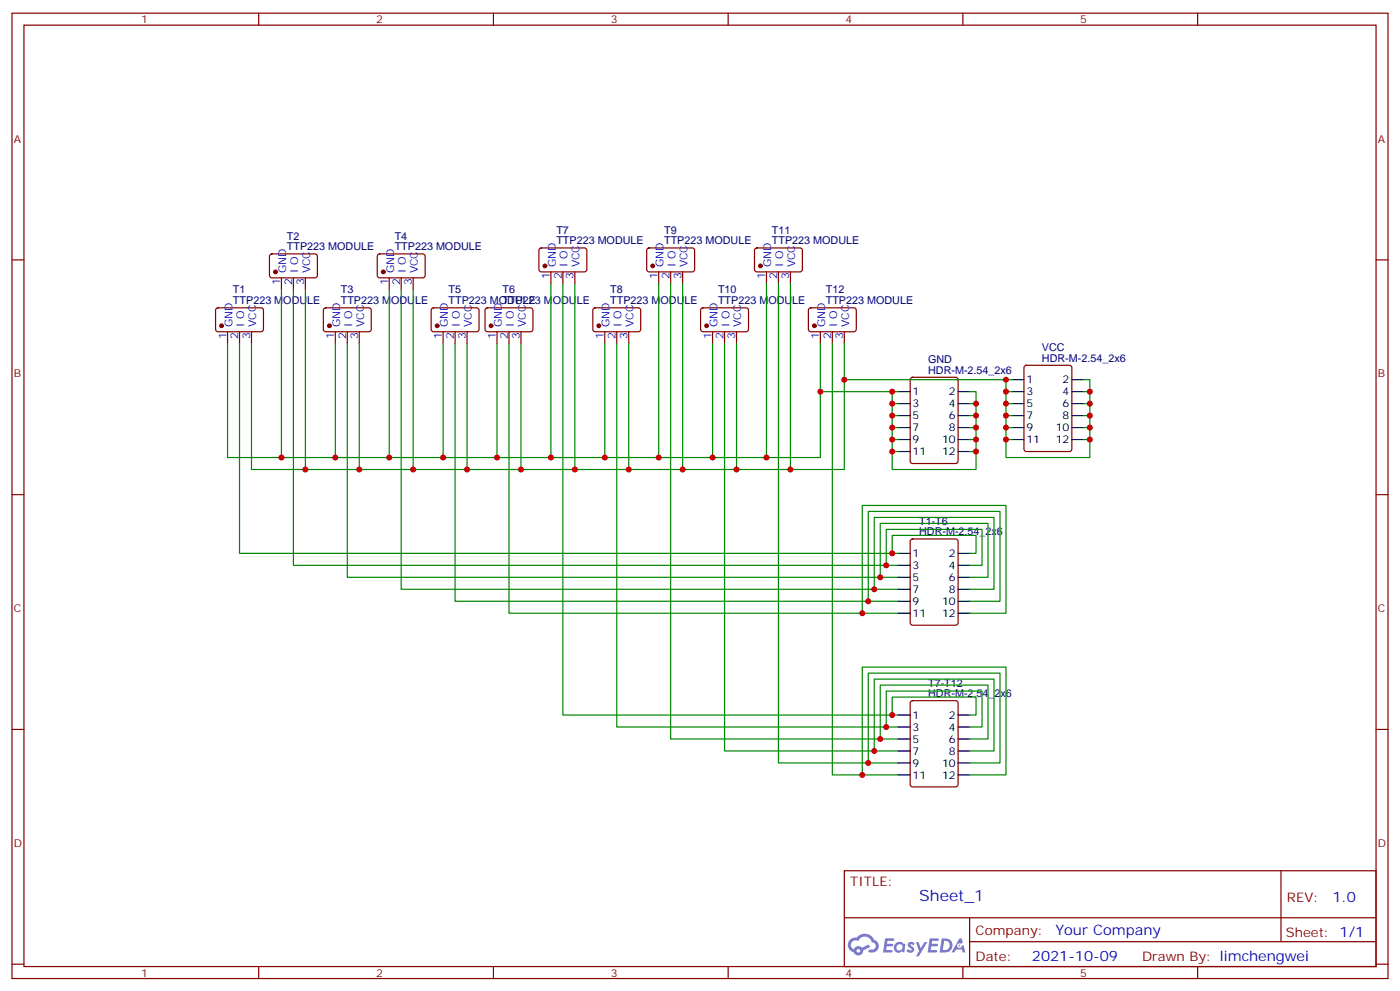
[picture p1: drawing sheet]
<svg xmlns="http://www.w3.org/2000/svg" width="412mm" height="292mm" viewBox="0 0 412 292" stroke-linecap="round" stroke-linejoin="round" font-family="sans-serif">
<g fill="none" stroke="#870000" stroke-width=".35">
<path d="M3.5 3.9h405.4v284.3h-405.4zM7.1 7.4h398.2v277.3h-398.2zM76.2 3.9v3.5M145.3 3.9v3.5M214.5 3.9v3.5M283.6 3.9v3.5M352.8 3.9v3.5M3.5 76.6h3.6M405.3 76.6h3.6M3.5 145.7h3.6M405.3 145.7h3.6M3.5 214.8h3.6"/>
<path d="M405.3 214.8h3.6M248.7 256.5h156.6v28.2h-156.6zM377.3 256.5v20.9M248.7 270.3h156.5M285.6 277.4h119.6M285.6 270.3v14.1M3.5 284h3.6M76.2 284.7v3.5M145.3 284.7v3.5M214.5 284.7v3.5M283.6 284.7v3.5M352.8 284.7v3.5"/>
<path d="M405.3 284h3.6"/>
</g>
<g fill="#5487ff">
<path d="M267.7 277.6a1.22 1.22 0 0 1 1.7 .3l-.4 .6a.47 .47 0 0 0-.3-.4 .47 .47 0 0 0-.5 .2l.1 .2a1.14 1.14 0 0 1 .8 1.8 1.14 1.14 0 0 1-1.9-.1l-.2-.1 .5-.6 .7 .4a.29 .29 0 0 0 .3-.2 .29 .29 0 0 0-.2-.3 1.04 1.04 0 0 1-.6-1.8z"/>
<path d="M260.7 276.4h2.4l.3 .2-.2 .5h-1.8l-.1 .9h1.5l.3 .4-.3 .3h-1.6l-.2 1.1 1.7 .1 .2 .3-.2 .3-2.6 .1z"/>
<path d="M273.8 276.4h2.4l.3 .2-.1 .5h-1.8l-.2 .9h1.6l.3 .4-.4 .3h-1.6l-.1 1.1 1.7 .1 .2 .3-.2 .3h-2.6z"/>
<path d="M282.6 276.4h.7l.3 1.3-.6 .3a.69 .69 0 0 0-1 .2 .69 .69 0 0 0 .4 1 .69 .69 0 0 0 .9-.6l.5-.3 .6 2.2h-.8l-.2-.8h-1.8l-.5 .8h-.8z"/>
<path d="M269.8 277.5h.8l.6 1.8 1.1-1.8h.9l-2.6 4.2h-.8l.9-1.6z"/>
<path d="M277.4 276.4l-.6 4.2h1.3a2.11 2.11 0 0 0 2.5-2.2 2.11 2.11 0 0 0-2.5-2zM278.1 277.1a1.39 1.39 0 0 1 1.7 1.5 1.39 1.39 0 0 1-1.8 1.2h-.3z"/>
<path d="M263.7 278a1.54 1.54 0 0 0-.1 2.2 1.54 1.54 0 0 0 2.2 .1l.6 .3 .3-2.3-.2-.3h-.4a1.49 1.49 0 0 0-2.4 0zM264 279a.94 .94 0 0 1 1.8 0 .94 .94 0 0 1-1.8 0z"/>
<path d="M250.4 276.8a2.18 2.18 0 0 0 1.1 3.7 1.44 1.44 0 0 0 1.6 .9 1.44 1.44 0 0 0 1.2-1.5l2-1-.5-.7-1.9 1a1.47 1.47 0 0 0-2.4 .4 1.39 1.39 0 0 1-.7-1.9 1.39 1.39 0 0 1 2-.5 2.12 2.12 0 0 1 2.2-1.3 2.12 2.12 0 0 1 1.9 1.7 1.14 1.14 0 0 1 1.1 1.4 1.14 1.14 0 0 1-1.7 .7 .43 .43 0 0 0-.5 .4 .43 .43 0 0 0 .4 .5 1.98 1.98 0 0 0 2.5-1.3 1.98 1.98 0 0 0-1.2-2.5 3.1 3.1 0 0 0-5.3-.7l-.9 .1zM252.3 280.1a.55 .55 0 0 1 1.1 0 .55 .55 0 0 1-1.1 0z"/>
<circle cx="282.6" cy="278.5" r=".26"/>
</g>
<g fill="none" stroke="#870000" stroke-width=".35">
<path d="M79.6 75l.5-.2h13l.4 .7-.1 5.9-.6 .4h-13l-.4-.7v-5.6zM111.4 75l.4-.2h13l.4 .7v5.9l-.7 .4h-12.9l-.5-.7v-5.6zM159 73.2l.5-.2 12.9 .1 .5 .6-.1 5.9-.6 .5-13-.1-.5-.6v-5.7zM190.7 73.2l.5-.2 13 .1 .4 .6-.1 5.9-.6 .5-13-.1-.4-.6v-5.7zM222.5 73.2l.5-.2 12.9 .1 .5 .6-.1 5.9-.6 .5-13-.1-.5-.6v-5.7zM63.7 90.9l.5-.2h13l.4 .7-.1 5.9-.6 .4h-13l-.4-.7v-5.6zM67 97.7v3.5M70.6 97.7v3.5M74.1 97.7v3.5M82.9 81.8v3.6M86.4 81.8v3.6M90 81.8v3.6"/>
<path d="M95.5 90.9l.5-.2h12.9l.5 .7-.1 5.9-.6 .4h-13l-.5-.7v-5.6zM98.8 97.7v3.5M102.3 97.7v3.5M105.8 97.7v3.5M114.7 81.8v3.6M118.2 81.8v3.6M121.7 81.8v3.6M127.2 90.9l.5-.2h13l.4 .7-.1 5.9-.6 .4h-13l-.4-.7v-5.6zM130.5 97.7v3.5M134.1 97.7v3.5M137.6 97.7v3.5M143.1 90.9l.5-.2h13l.4 .7-.1 5.9-.6 .4h-13l-.4-.7v-5.6z"/>
<path d="M146.4 97.7v3.5M149.9 97.7v3.5M153.5 97.7v3.5M162.3 80.1v3.5M165.8 80.1v3.5M169.3 80.1v3.5M174.9 90.9l.4-.2h13l.4 .7v5.9l-.7 .4h-12.9l-.5-.7v-5.6zM178.2 97.7v3.5M181.7 97.7v3.5M185.2 97.7v3.5M194 80.1v3.5M197.6 80.1v3.5"/>
<path d="M201.1 80.1v3.5M206.6 90.9l.5-.2h13l.4 .7-.1 5.9-.6 .4h-13l-.4-.7v-5.6zM209.9 97.7v3.5M213.4 97.7v3.5M217 97.7v3.5M225.8 80.1v3.5M229.3 80.1v3.5M232.8 80.1v3.5M238.4 90.9l.4-.2h13l.4 .7v5.9l-.7 .4h-12.9l-.5-.7v-5.6zM241.7 97.7v3.5M245.2 97.7v3.5M248.7 97.7v3.5"/>
<path d="M268.3 111.3l.5-.2h12.7l.7 .5v24.2l-.4 .7h-13l-.6-.4-.1-24.3zM301.9 107.8l.4-.2h12.7l.7 .4v24.3l-.4 .6-13 .1-.6-.5-.1-24.2zM268.3 159l.5-.2h12.7l.7 .4v24.2l-.4 .7-13 .1-.6-.5-.1-24.2zM268.3 206.6l.5-.2h12.7l.7 .4v24.3l-.4 .6-13 .1-.6-.5-.1-24.2z"/>
</g>
<g fill="#870000" stroke="#870000" stroke-width=".35">
<circle cx="65.3" cy="96" r=".53"/>
<circle cx="81.1" cy="80.1" r=".53"/>
<circle cx="97" cy="96" r=".53"/>
<circle cx="112.9" cy="80.1" r=".53"/>
<circle cx="128.8" cy="96" r=".53"/>
<circle cx="144.6" cy="96" r=".53"/>
<circle cx="160.5" cy="78.3" r=".53"/>
<circle cx="176.4" cy="96" r=".53"/>
<circle cx="192.3" cy="78.3" r=".53"/>
<circle cx="208.1" cy="96" r=".53"/>
<circle cx="224" cy="78.3" r=".53"/>
<circle cx="239.9" cy="96" r=".53"/>
</g>
<g fill="none" stroke="#008700" stroke-width=".35">
<path d="M82.9 85.4v49.4M86.4 85.4v81.1h178.2M90 85.4v52.9M114.7 85.4v49.4M118.2 85.4v88.2h146.4M121.7 85.4v52.9M162.3 83.6v51.2M165.8 83.6v127h98.8M169.3 83.6v54.7M194 83.6v51.2M197.6 83.6v134.1h67M201.1 83.6v54.7"/>
<path d="M225.8 83.6v51.2M229.3 83.6v141.1h35.3M232.8 83.6v54.7M67 101.2v33.6h174.7v-33.6M70.6 101.2v61.8h194M74.1 101.2v37.1h174.6v-37.1M98.8 101.2v33.6M102.3 101.2v68.8h162.3M105.8 101.2v37.1M130.5 101.2v33.6M134.1 101.2v75.9h130.5M137.6 101.2v37.1"/>
<path d="M146.4 101.2v33.6M149.9 101.2v79.4h114.7M153.5 101.2v37.1M178.2 101.2v33.6M181.7 101.2v112.9h82.9M185.2 101.2v37.1M209.9 101.2v33.6M213.4 101.2v120h51.2M217 101.2v37.1M241.7 115.4h22.9M245.2 101.2v127h19.4M248.7 111.8h49.4"/>
<path d="M262.8 115.4v17.6h1.8M262.8 118.9h1.8M285.8 115.4h1.7v17.6h-1.7M285.8 118.9h1.7M296.3 111.8v3.6h1.8M296.3 115.4v14.1h1.8M296.3 118.9h1.8M319.3 111.8h1.7v17.7h-1.7M319.3 115.4h1.7M319.3 118.9h1.7M262.8 133v5.3h24.7v-5.3M262.8 122.4h1.8"/>
<path d="M262.8 125.9h1.8M262.8 129.5h1.8M285.8 122.4h1.7M285.8 125.9h1.7M285.8 129.5h1.7M296.3 129.5v5.3h24.7v-5.3M296.3 122.4h1.8M296.3 125.9h1.8M319.3 122.4h1.7M319.3 125.9h1.7M255.8 177.1v-26.5h38.8v26.5h-8.8M257.5 173.6v-21.2h35.3v21.2h-7"/>
<path d="M259.3 170v-15.8h31.7v15.8h-5.2M261.1 166.5v-10.6h28.2v10.6h-3.5M262.8 163v-5.3h24.7v5.3h-1.7M254 180.6v-31.7h42.3v31.7h-10.5M259.3 217.7v-15.9h31.7v15.9h-5.2M261.1 214.1v-10.5h28.2v10.5h-3.5M262.8 210.6v-5.3h24.7v5.3h-1.7M254 228.2v-31.7h42.3v31.7h-10.5M255.8 224.7v-26.4h38.8v26.4h-8.8M257.5 221.2v-21.2h35.3v21.2h-7"/>
</g>
<g fill="none" stroke="#000" stroke-width=".35">
<path d="M264.6 115.4h3.5M264.6 118.9h3.5M282.2 115.4h3.6M282.2 118.9h3.6M298.1 115.4h3.5M298.1 118.9h3.5M298.1 111.8h3.5M315.7 115.4h3.6M315.7 118.9h3.6M315.7 111.8h3.6M264.6 122.4h3.5M264.6 125.9h3.5"/>
<path d="M264.6 129.5h3.5M264.6 133h3.5M282.2 122.4h3.6M282.2 125.9h3.6M282.2 129.5h3.6M282.2 133h3.6M298.1 122.4h3.5M298.1 125.9h3.5M298.1 129.5h3.5M315.7 122.4h3.6M315.7 125.9h3.6M315.7 129.5h3.6"/>
<path d="M264.6 163h3.5M264.6 166.5h3.5M264.6 170h3.5M264.6 173.6h3.5M264.6 177.1h3.5M282.2 163h3.6M282.2 166.5h3.6M282.2 170h3.6M282.2 173.6h3.6M282.2 177.1h3.6M264.6 180.6h3.5M282.2 180.6h3.6"/>
<path d="M264.6 210.6h3.5M264.6 214.1h3.5M264.6 217.7h3.5M282.2 210.6h3.6M282.2 214.1h3.6M282.2 217.7h3.6M264.6 221.2h3.5M264.6 224.7h3.5M264.6 228.2h3.5M282.2 221.2h3.6M282.2 224.7h3.6M282.2 228.2h3.6"/>
</g>
<g fill="#c00">
<circle cx="98.8" cy="134.8" r=".88"/>
<circle cx="130.5" cy="134.8" r=".88"/>
<circle cx="82.9" cy="134.8" r=".88"/>
<circle cx="114.7" cy="134.8" r=".88"/>
<circle cx="146.4" cy="134.8" r=".88"/>
<circle cx="162.3" cy="134.8" r=".88"/>
<circle cx="178.2" cy="134.8" r=".88"/>
<circle cx="194" cy="134.8" r=".88"/>
<circle cx="209.9" cy="134.8" r=".88"/>
<circle cx="225.8" cy="134.8" r=".88"/>
<circle cx="90" cy="138.3" r=".88"/>
<circle cx="105.8" cy="138.3" r=".88"/>
<circle cx="121.7" cy="138.3" r=".88"/>
<circle cx="137.6" cy="138.3" r=".88"/>
<circle cx="153.5" cy="138.3" r=".88"/>
<circle cx="169.3" cy="138.3" r=".88"/>
<circle cx="185.2" cy="138.3" r=".88"/>
<circle cx="201.1" cy="138.3" r=".88"/>
<circle cx="217" cy="138.3" r=".88"/>
<circle cx="232.8" cy="138.3" r=".88"/>
<circle cx="241.7" cy="115.4" r=".88"/>
<circle cx="248.7" cy="111.8" r=".88"/>
<circle cx="262.8" cy="115.4" r=".88"/>
<circle cx="262.8" cy="118.9" r=".88"/>
<circle cx="262.8" cy="122.4" r=".88"/>
<circle cx="262.8" cy="125.9" r=".88"/>
<circle cx="262.8" cy="129.5" r=".88"/>
<circle cx="287.5" cy="129.5" r=".88"/>
<circle cx="287.5" cy="125.9" r=".88"/>
<circle cx="287.5" cy="122.4" r=".88"/>
<circle cx="287.5" cy="118.9" r=".88"/>
<circle cx="262.8" cy="133" r=".88"/>
<circle cx="287.5" cy="133" r=".88"/>
<circle cx="296.3" cy="111.8" r=".88"/>
<circle cx="296.3" cy="115.4" r=".88"/>
<circle cx="296.3" cy="118.9" r=".88"/>
<circle cx="296.3" cy="122.4" r=".88"/>
<circle cx="296.3" cy="125.9" r=".88"/>
<circle cx="321" cy="125.9" r=".88"/>
<circle cx="321" cy="122.4" r=".88"/>
<circle cx="321" cy="118.9" r=".88"/>
<circle cx="321" cy="115.4" r=".88"/>
<circle cx="296.3" cy="129.5" r=".88"/>
<circle cx="321" cy="129.5" r=".88"/>
<circle cx="262.8" cy="163" r=".88"/>
<circle cx="261.1" cy="166.5" r=".88"/>
<circle cx="259.3" cy="170" r=".88"/>
<circle cx="257.5" cy="173.6" r=".88"/>
<circle cx="255.8" cy="177.1" r=".88"/>
<circle cx="254" cy="180.6" r=".88"/>
<circle cx="262.8" cy="210.6" r=".88"/>
<circle cx="261.1" cy="214.1" r=".88"/>
<circle cx="259.3" cy="217.7" r=".88"/>
<circle cx="257.5" cy="221.2" r=".88"/>
<circle cx="255.8" cy="224.7" r=".88"/>
<circle cx="254" cy="228.2" r=".88"/>
</g>
<text font-size="4.6" fill="#00f" x="270.8" y="265.5">Sheet_1</text>
<g font-size="4.2" fill="#00f">
<text x="392.5" y="265.7">1.0</text>
<text x="310.9" y="275.3">Your Company</text>
<text x="304" y="283.1">2021-10-09</text>
</g>
<g font-size="3.9" fill="#800">
<text x="250.5" y="261.1">TITLE:</text>
<text x="379.1" y="265.7">REV:</text>
<text x="287.4" y="275.3">Company:</text>
<text x="378.7" y="275.9">Sheet: 1/1</text>
<text x="287.4" y="282.9">Date:</text>
<text x="336.4" y="283">Drawn By: limchengwei</text>
</g>
<g font-size="3.2" fill="#800">
<text x="41.6" y="6.9">1</text>
<text x="110.8" y="6.9">2</text>
<text x="179.9" y="6.9">3</text>
<text x="249.1" y="6.9">4</text>
<text x="318.2" y="6.9">5</text>
<text x="4.1" y="42">A</text>
<text x="405.9" y="42">A</text>
<text x="4.1" y="111.1">B</text>
<text x="405.9" y="111.1">B</text>
<text x="4.1" y="180.3">C</text>
<text x="405.9" y="180.3">C</text>
<text x="4.1" y="249.4">D</text>
<text x="405.9" y="249.4">D</text>
<text x="41.6" y="287.7">1</text>
<text x="110.8" y="287.7">2</text>
<text x="179.9" y="287.7">3</text>
<text x="249.1" y="287.7">4</text>
<text x="318.2" y="287.7">5</text>
</g>
<g font-size="3.2" fill="#000080">
<text x="84.5" y="70.6">T2</text>
<text x="116.3" y="70.6">T4</text>
<text x="163.9" y="72">TTP223 MODULE</text>
<text x="163.9" y="68.8">T7</text>
<text x="195.6" y="72">TTP223 MODULE</text>
<text x="195.6" y="68.8">T9</text>
<text x="227.4" y="72">TTP223 MODULE</text>
<text x="227.4" y="68.8">T11</text>
<text x="84.5" y="73.7">TTP223 MODULE</text>
<text x="116.3" y="73.7">TTP223 MODULE</text>
<text x="68.6" y="89.6">TTP223 MODULE</text>
<text x="68.6" y="86.4">T1</text>
<text x="100.4" y="89.6">TTP223 MODULE</text>
<text x="100.4" y="86.4">T3</text>
<text x="132.1" y="89.6">TTP223 MODULE</text>
<text x="132.1" y="86.4">T5</text>
<text x="148" y="89.6">TTP223 MODULE</text>
<text x="148" y="86.4">T6</text>
<text x="179.8" y="89.6">TTP223 MODULE</text>
<text x="179.8" y="86.4">T8</text>
<text x="211.5" y="89.6">TTP223 MODULE</text>
<text x="211.5" y="86.4">T10</text>
<text x="243.3" y="89.6">TTP223 MODULE</text>
<text x="243.3" y="86.4">T12</text>
<text x="273.4" y="107">GND</text>
<text x="306.9" y="106.5">HDR-M-2.54_2x6</text>
<text x="306.9" y="103.4">VCC</text>
<text x="273.4" y="110.1">HDR-M-2.54_2x6</text>
<text x="270.7" y="154.5">T1-T6</text>
<text x="270.7" y="157.7">HDR-M-2.54_2x6</text>
<text x="273.4" y="202.2">T7-T12</text>
<text x="273.4" y="205.3">HDR-M-2.54_2x6</text>
</g>
<g font-size="3.2" fill="#00f">
<text x="84.3" y="80.5" transform="rotate(-90 84.3 80.5)">GND</text>
<text x="87.8" y="80.5" transform="rotate(-90 87.8 80.5)">I O</text>
<text x="91.4" y="80.5" transform="rotate(-90 91.4 80.5)">VCC</text>
<text x="116.1" y="80.5" transform="rotate(-90 116.1 80.5)">GND</text>
<text x="119.6" y="80.5" transform="rotate(-90 119.6 80.5)">I O</text>
<text x="123.1" y="80.5" transform="rotate(-90 123.1 80.5)">VCC</text>
<text x="161.9" y="82.3" transform="rotate(-90 161.9 82.3)">1</text>
<text x="163.7" y="78.8" transform="rotate(-90 163.7 78.8)">GND</text>
<text x="165.5" y="82.3" transform="rotate(-90 165.5 82.3)">2</text>
<text x="167.2" y="78.8" transform="rotate(-90 167.2 78.8)">I O</text>
<text x="169" y="82.3" transform="rotate(-90 169 82.3)">3</text>
<text x="170.7" y="78.8" transform="rotate(-90 170.7 78.8)">VCC</text>
<text x="193.7" y="82.3" transform="rotate(-90 193.7 82.3)">1</text>
<text x="195.4" y="78.8" transform="rotate(-90 195.4 78.8)">GND</text>
<text x="197.2" y="82.3" transform="rotate(-90 197.2 82.3)">2</text>
<text x="199" y="78.8" transform="rotate(-90 199 78.8)">I O</text>
<text x="200.7" y="82.3" transform="rotate(-90 200.7 82.3)">3</text>
<text x="202.5" y="78.8" transform="rotate(-90 202.5 78.8)">VCC</text>
<text x="225.4" y="82.3" transform="rotate(-90 225.4 82.3)">1</text>
<text x="227.2" y="78.8" transform="rotate(-90 227.2 78.8)">GND</text>
<text x="229" y="82.3" transform="rotate(-90 229 82.3)">2</text>
<text x="230.7" y="78.8" transform="rotate(-90 230.7 78.8)">I O</text>
<text x="232.5" y="82.3" transform="rotate(-90 232.5 82.3)">3</text>
<text x="234.2" y="78.8" transform="rotate(-90 234.2 78.8)">VCC</text>
<text x="82.5" y="84" transform="rotate(-90 82.5 84)">1</text>
<text x="86.1" y="84" transform="rotate(-90 86.1 84)">2</text>
<text x="89.6" y="84" transform="rotate(-90 89.6 84)">3</text>
<text x="114.3" y="84" transform="rotate(-90 114.3 84)">1</text>
<text x="117.8" y="84" transform="rotate(-90 117.8 84)">2</text>
<text x="121.4" y="84" transform="rotate(-90 121.4 84)">3</text>
<text x="66.7" y="99.9" transform="rotate(-90 66.7 99.9)">1</text>
<text x="68.4" y="96.4" transform="rotate(-90 68.4 96.4)">GND</text>
<text x="70.2" y="99.9" transform="rotate(-90 70.2 99.9)">2</text>
<text x="72" y="96.4" transform="rotate(-90 72 96.4)">I O</text>
<text x="73.7" y="99.9" transform="rotate(-90 73.7 99.9)">3</text>
<text x="75.5" y="96.4" transform="rotate(-90 75.5 96.4)">VCC</text>
<text x="98.4" y="99.9" transform="rotate(-90 98.4 99.9)">1</text>
<text x="100.2" y="96.4" transform="rotate(-90 100.2 96.4)">GND</text>
<text x="102" y="99.9" transform="rotate(-90 102 99.9)">2</text>
<text x="103.7" y="96.4" transform="rotate(-90 103.7 96.4)">I O</text>
<text x="105.5" y="99.9" transform="rotate(-90 105.5 99.9)">3</text>
<text x="107.2" y="96.4" transform="rotate(-90 107.2 96.4)">VCC</text>
<text x="130.2" y="99.9" transform="rotate(-90 130.2 99.9)">1</text>
<text x="131.9" y="96.4" transform="rotate(-90 131.9 96.4)">GND</text>
<text x="133.7" y="99.9" transform="rotate(-90 133.7 99.9)">2</text>
<text x="135.5" y="96.4" transform="rotate(-90 135.5 96.4)">I O</text>
<text x="137.2" y="99.9" transform="rotate(-90 137.2 99.9)">3</text>
<text x="139" y="96.4" transform="rotate(-90 139 96.4)">VCC</text>
<text x="146" y="99.9" transform="rotate(-90 146 99.9)">1</text>
<text x="147.8" y="96.4" transform="rotate(-90 147.8 96.4)">GND</text>
<text x="149.6" y="99.9" transform="rotate(-90 149.6 99.9)">2</text>
<text x="151.3" y="96.4" transform="rotate(-90 151.3 96.4)">I O</text>
<text x="153.1" y="99.9" transform="rotate(-90 153.1 99.9)">3</text>
<text x="154.9" y="96.4" transform="rotate(-90 154.9 96.4)">VCC</text>
<text x="177.8" y="99.9" transform="rotate(-90 177.8 99.9)">1</text>
<text x="179.6" y="96.4" transform="rotate(-90 179.6 96.4)">GND</text>
<text x="181.3" y="99.9" transform="rotate(-90 181.3 99.9)">2</text>
<text x="183.1" y="96.4" transform="rotate(-90 183.1 96.4)">I O</text>
<text x="184.9" y="99.9" transform="rotate(-90 184.9 99.9)">3</text>
<text x="186.6" y="96.4" transform="rotate(-90 186.6 96.4)">VCC</text>
<text x="209.5" y="99.9" transform="rotate(-90 209.5 99.9)">1</text>
<text x="211.3" y="96.4" transform="rotate(-90 211.3 96.4)">GND</text>
<text x="213.1" y="99.9" transform="rotate(-90 213.1 99.9)">2</text>
<text x="214.8" y="96.4" transform="rotate(-90 214.8 96.4)">I O</text>
<text x="216.6" y="99.9" transform="rotate(-90 216.6 99.9)">3</text>
<text x="218.4" y="96.4" transform="rotate(-90 218.4 96.4)">VCC</text>
<text x="241.3" y="99.9" transform="rotate(-90 241.3 99.9)">1</text>
<text x="243.1" y="96.4" transform="rotate(-90 243.1 96.4)">GND</text>
<text x="244.8" y="99.9" transform="rotate(-90 244.8 99.9)">2</text>
<text x="246.6" y="96.4" transform="rotate(-90 246.6 96.4)">I O</text>
<text x="248.4" y="99.9" transform="rotate(-90 248.4 99.9)">3</text>
<text x="250.1" y="96.4" transform="rotate(-90 250.1 96.4)">VCC</text>
</g>
<g font-size="3.2">
<text x="302.3" y="112.9">1</text>
<text x="313" y="112.9">2</text>
<text x="268.8" y="116.4">1</text>
<text x="268.8" y="119.9">3</text>
<text x="279.5" y="116.4">2</text>
<text x="279.5" y="119.9">4</text>
<text x="302.3" y="116.4">3</text>
<text x="302.3" y="119.9">5</text>
<text x="313" y="116.4">4</text>
<text x="313" y="119.9">6</text>
<text x="268.8" y="123.5">5</text>
<text x="279.5" y="123.5">6</text>
<text x="302.3" y="123.5">7</text>
<text x="313" y="123.5">8</text>
<text x="268.8" y="127">7</text>
<text x="268.8" y="130.5">9</text>
<text x="277.5" y="130.5">10</text>
<text x="279.5" y="127">8</text>
<text x="302.3" y="127">9</text>
<text x="302.3" y="130.5">11</text>
<text x="311" y="127">10</text>
<text x="311" y="130.5">12</text>
<text x="268.8" y="134.1">11</text>
<text x="277.5" y="134.1">12</text>
<text x="268.8" y="164">1</text>
<text x="268.8" y="167.6">3</text>
<text x="279.5" y="164">2</text>
<text x="279.5" y="167.6">4</text>
<text x="268.8" y="171.1">5</text>
<text x="279.5" y="171.1">6</text>
<text x="268.8" y="174.6">7</text>
<text x="268.8" y="178.2">9</text>
<text x="277.5" y="178.2">10</text>
<text x="279.5" y="174.6">8</text>
<text x="268.8" y="181.7">11</text>
<text x="277.5" y="181.7">12</text>
<text x="268.8" y="211.7">1</text>
<text x="268.8" y="215.2">3</text>
<text x="279.5" y="211.7">2</text>
<text x="279.5" y="215.2">4</text>
<text x="268.8" y="218.7">5</text>
<text x="279.5" y="218.7">6</text>
<text x="268.8" y="222.3">7</text>
<text x="268.8" y="225.8">9</text>
<text x="277.5" y="225.8">10</text>
<text x="279.5" y="222.3">8</text>
<text x="268.8" y="229.3">11</text>
<text x="277.5" y="229.3">12</text>
</g>
</svg>
